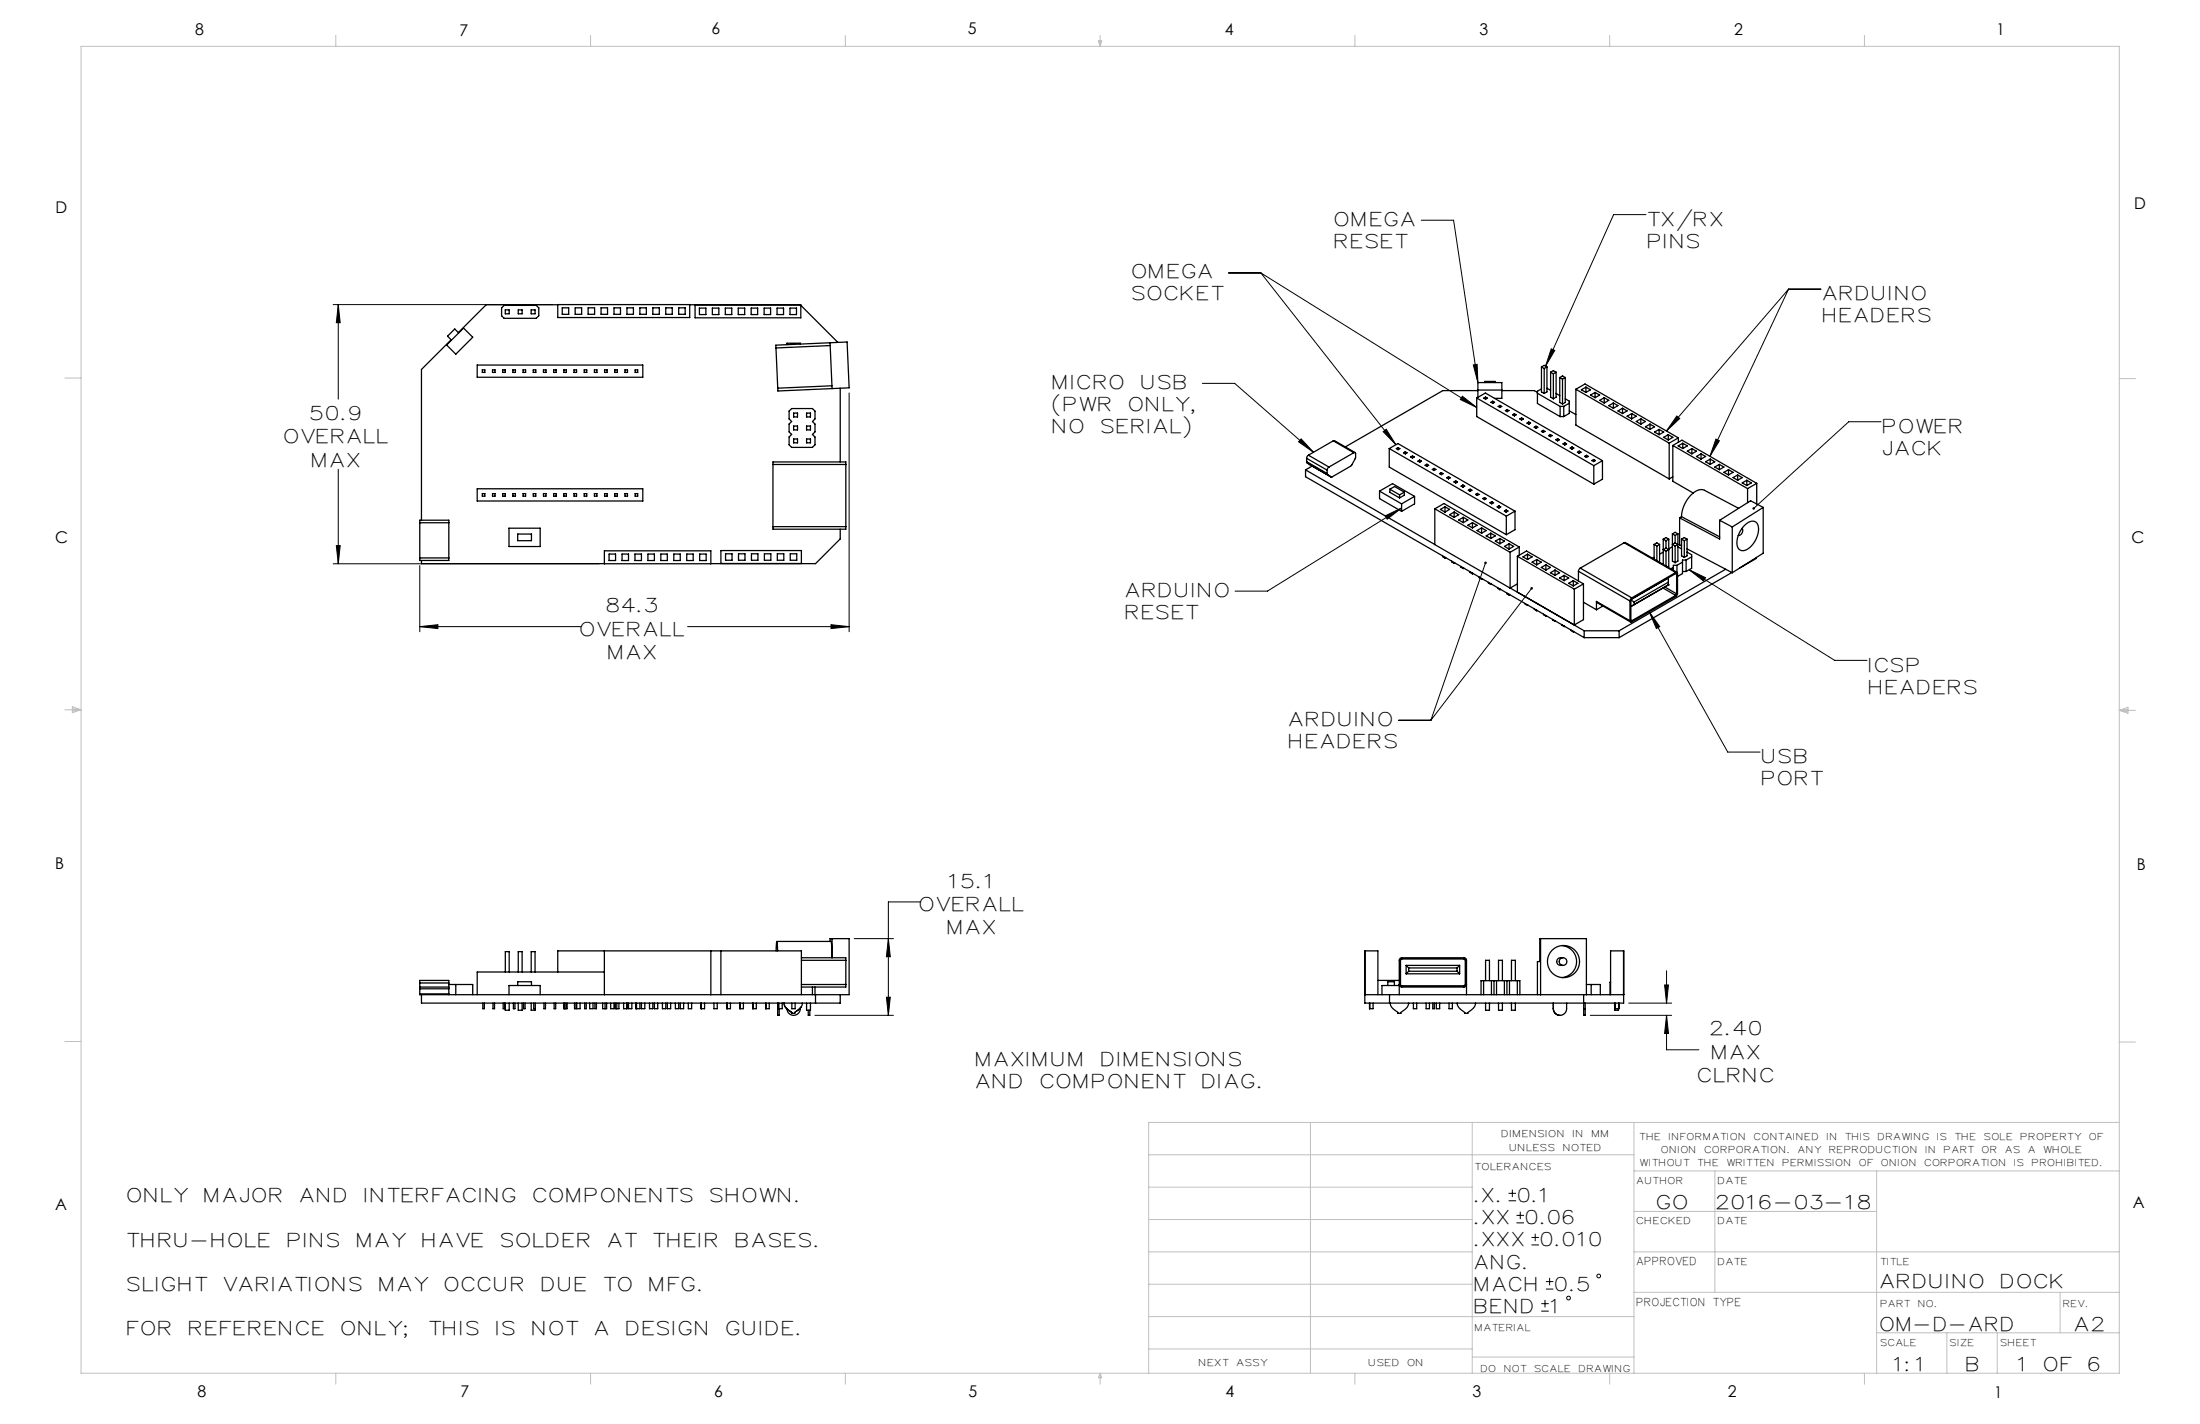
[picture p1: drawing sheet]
<svg xmlns="http://www.w3.org/2000/svg" width="432mm" height="279mm" viewBox="0 0 432 279" stroke-linecap="round" stroke-linejoin="round" font-family="sans-serif">
<g fill="none" stroke="#000" stroke-width=".2">
<path d="M65.4 59.8h43.1M66.4 59.8v18.5M66.4 59.8l.4 3.5h-.8zM241.1 53.6h6.4M247.5 53.6l26.5 33.7M247.5 53.6l42.3 26.3M279 43.2h6.3l4.8 31.9M323.1 42.1h-6.4l-13.3 29.7M351 56.7h6.4M351 56.7l-23.9 27.9M351 56.7l-15.4 32.8M166.7 77.1v46.9"/>
<path d="M236 75.2h6.3l15.5 13.5M287 77.7l2.8 2.2-3.2-1.5zM289.2 71.6l.7-.1 .2 3.6zM304.5 68.4l.7 .4-1.8 3zM66.4 92.1v18.5M255.4 86.1l2.4 2.6-2.9-2zM271.5 84.7l.6-.5 1.9 3.1zM275.1 99.7l-26.3 16.3h-6.4M329.1 81.6l.6 .5-2.6 2.5zM336.8 86.2l.7 .3-1.9 3zM369.2 82.7h-6.3l-18.7 17.1M65.4 110.6h52.2"/>
<path d="M66 107.1h.8l-.4 3.5zM82.4 111v13M271.9 101.2l3.2-1.5-2.8 2.2zM291.6 110.4l-10.8 30.9M300.6 115.4l-19.8 25.9M331.5 111.8l3.2 1.5-.4 .7zM331.5 111.8l28.6 17.8h6.4M82.4 123l3.5-.4v.7zM82.4 123h31.7M135 123h31.7M163.1 122.6l3.6 .4-3.6 .3zM323.7 120l15.4 27.6h6.4"/>
<path d="M323.7 120l2.1 2.9-.7 .4zM274.5 141.3h6.3M180.7 177h-6.3v22.2M159.9 199.2h15.5M167.7 184.2h7.7M174 195.7h.7l-.3 3.5zM174.4 184.2l.3 3.5h-.7zM312.1 199.2h16M319.7 196.8h8.4M326.7 193.3h.8l-.4 3.5zM327.1 199.2v6.8h6.3M327.1 190.5v6.3"/>
<path d="M327.1 199.2l.4 3.6h-.8zM296.1 235.6h1.5M296.1 234.1h1.5M296.8 233.4v1.5M297.7 239.9h1.4M297.7 238.5h1.4M298.4 237.7v1.5M300.6 244.3h1.5M300.6 242.8h1.5M301.3 242.1v1.4M302.5 257.3h1.5M302.5 255.8h1.5"/>
<path d="M303.2 255.1v1.4M303.4 252.9h1.5M303.4 251.5h1.5M304.1 250.7v1.5"/>
<circle cx="307.9" cy="254.7" r=".37"/>
<circle cx="313.8" cy="250.4" r=".37"/>
</g>
<g fill="none" stroke="#c0c0c0" stroke-width=".2">
<path d="M15.9 9.1h400.1v260.3h-400.1zM65.9 6.9v2.2M115.9 6.9v2.2M165.9 6.9v2.2M215.6 8h.6l-.3 1.1zM215.7 8l.2 1.1M215.9 6.9v2.2M216 8l-.1 1.1M265.9 6.9v2.2M315.9 6.9v2.2M365.9 6.9v2.2M12.7 74.2h3.2"/>
<path d="M416 74.3h3.1M12.7 139.3h3.2M14.2 139l1.7 .3M14.2 138.7l1.7 .6-1.7 .5zM15.9 139.3l-1.7 .2M416 139.4h3.1M416 139.4l1.7-.6v1.1zM416 139.4l1.7 .2M417.7 139.1l-1.7 .3M12.7 204.4h3.2M416 204.5h3.1M225.5 226.6h95.2"/>
<path d="M225.5 239.3h63.5M225.5 232.9h63.5M257.2 220.2v49.2M289 220.2v49.2M320.7 220.2v49.2M320.7 237.7h47.6M320.7 229.8h95.3M336.6 229.8v23.8M368.3 229.8v39.6M416 220.2h-190.5v49.2M225.5 258.3h95.2M225.5 245.6h63.5"/>
<path d="M225.5 252h63.5M320.7 253.6h95.3M320.7 245.6h95.3M404.3 253.6v7.9M65.9 269.4v2.2M115.9 269.4v2.2M165.9 269.4v2.2M215.9 269.4v2.2M215.9 269.4l.3 .9h-.6zM225.5 264.7h63.5M265.9 269.4v2.2M289 266.3h31.7"/>
<path d="M315.9 269.4v2.2M365.9 269.4v2.2M368.3 261.5h47.7M382.1 261.5v7.9M392 261.5v7.9"/>
</g>
<g fill="#000">
<path d="M66.4 59.8l.4 3.5h-.8zM66 107.1h.8l-.4 3.5zM82.4 123l3.5-.4v.7zM163.1 122.6l3.6 .4-3.6 .3zM174.4 184.2l.3 3.5h-.7zM174 195.7h.7l-.3 3.5zM327.1 199.2l.4 3.6h-.8zM326.7 193.3h.8l-.4 3.5z"/>
<path d="M344 99.6v.3l.2-.1-.2 .1a.25 .25 0 0 0 .4 0 .25 .25 0 0 0 0-.3 .25 .25 0 0 0-.4 0zM304.5 68.4l.7 .4-1.8 3zM289.2 71.6l.7-.1 .2 3.6zM255.4 86.1l2.4 2.6-2.9-2zM271.5 84.7l.6-.5 1.9 3.1zM287 77.7l2.8 2.2-3.2-1.5zM271.9 101.2l3.2-1.5-2.8 2.2zM323.7 120l2.1 2.9-.7 .4zM331.5 111.8l3.2 1.5-.4 .7zM329.1 81.6l.6 .5-2.6 2.5zM336.8 86.2l.7 .3-1.9 3zM291.4 110.3a.25 .25 0 0 0 0 .3 .25 .25 0 0 0 .4 0 .25 .25 0 0 0-.1-.4l-.1 .2 .1-.2zM300.4 115.3a.25 .25 0 0 0 .1 .3 .25 .25 0 0 0 .3 0 .25 .25 0 0 0 0-.4l-.2 .2 .2-.2z"/>
</g>
<g fill="none" stroke="#000" stroke-width=".25">
<path d="M109.5 59.8h-14.1l-5.4 5.5M109.5 59.8h25.9v2.5h-25.9zM135.4 59.8h21.8v2.6h-20.8v-2.6M157.1 59.8h.1M157.2 59.9l7.3 7.3M87.7 67.7l3.3-3.3 1.8 1.8-3.3 3.3zM88.5 66.7l-5.8 5.8v29.6M90 65.3l-.7-.8-1.5 1.5 .8 .7M93.7 71.6h32.5v2.4h-32.5zM94.7 72.6h.5v.5h-.5zM96.7 72.6h.5v.5h-.5zM98.4 60.4l.5-.5h6.3l.5 .5v1.6l-.5 .5h-6.3l-.5-.5z"/>
<path d="M98.7 72.6h.5v.5h-.5zM99.2 60.8h.7v.8h-.7zM100.7 72.6h.5v.5h-.5zM101.7 60.8h.8v.8h-.8zM102.7 72.6h.5v.5h-.5zM104.3 60.8h.7v.8h-.7zM104.7 72.6h.5v.5h-.5zM106.7 72.6h.5v.5h-.5zM108.7 72.6h.5v.5h-.5zM110.4 60.4h1.2v1.3h-1.2zM110.7 72.6h.5v.5h-.5zM112.7 72.6h.5v.5h-.5z"/>
<path d="M112.9 60.4h1.3v1.3h-1.3zM114.7 72.6h.5v.5h-.5zM115.4 60.4h1.3v1.3h-1.3zM116.7 72.6h.5v.5h-.5zM118 60.4h1.2v1.3h-1.2zM118.7 72.6h.5v.5h-.5zM120.5 60.4h1.3v1.3h-1.3zM120.7 72.6h.5v.5h-.5zM122.7 72.6h.5v.5h-.5zM123.1 60.4h1.2v1.3h-1.2zM124.7 72.6h.5v.5h-.5zM125.6 60.4h1.3v1.3h-1.3z"/>
<path d="M128.1 60.4h1.3v1.3h-1.3zM130.7 60.4h1.2v1.3h-1.2zM133.2 60.4h1.3v1.3h-1.3zM137.3 60.5h1.2v1.2h-1.2zM139.8 60.5h1.3v1.2h-1.3zM142.4 60.5h1.2v1.2h-1.2zM144.9 60.5h1.3v1.2h-1.3zM147.4 60.5h1.3v1.2h-1.3zM150 60.5h1.2v1.2h-1.2zM152.3 68.3l.4 7.9M152.5 60.5h1.3v1.2h-1.3zM155.1 60.5h1.2v1.2h-1.2z"/>
<path d="M157.1 67.5v-.2h-2.6v.3M162.9 67.3l3.4-.2 .4 9-14 .6v-.5M162.9 67.3l.4 8.9M162.9 67.3l-10.6 .4v.6M162.9 67.8l-10.6 .5M163.3 75.7l-10.6 .5M164.9 76.2v14.4M289.8 78.1l23 13.3M289.8 78.1l1.7-1 23 13.3M289.8 78.1v3.6l23 13.3M290.1 76.6h-6.9l-19.2 11.1M290.1 78v-2.9h4.7v3.1h-1.4"/>
<path d="M290.1 76.5h4.7M291.4 75.1v-.3h2v.3M291.6 77.9v.4M291.6 77.9l.3 .2-.3 .2M291.6 77.9l-.4 .2 .4 .2M293 78.7l-.4 .2 .4 .2M293 78.7l.3 .2-.3 .2M293 78.7v.4M294.4 79.5l-.4 .3 .4 .2M294.4 79.5l.4 .3-.4 .2M294.4 79.5v.5M294.8 76.6h6.3l.7 .4"/>
<path d="M301.8 77.2l4.4 2.5M302.5 76.3l-.7 .5v2.4l4.4 2.5M302.5 72l.6 .3M302.5 72l.6-.3 .5 .3M302.5 72v4.9l.6 .3M303.1 72.3v4.9M303.6 76.2l.7 .4M303.6 72v4.9l-.5 .3M303.6 72l-.5 .3M304.3 73v4.9l.6 .3M304.3 73l.6 .3M304.3 73l.6-.3 .5 .3"/>
<path d="M304.9 73.3v4.9M305.4 73l-.5 .3M305.4 73v4.9l-.5 .3M305.4 77.2l.7 .4M306.1 74.1l.6 .3M306.1 74.1l.6-.3 .5 .3M306.1 74.1v4.9l.6 .3M306.2 79.7v2M306.2 79.7h.7M306.7 74.4v4.9M306.9 79.7v2M307.2 74.1l-.5 .3"/>
<path d="M307.2 74.1v4.9l-.5 .3M307.2 78.2l.8 .5v2.4l-1.1 .6M308 79.1l-1.1 .6M309.3 76.4v7l18.3 10.6M309.3 76.4l18.3 10.5M309.3 76.4l1.8-1.1 18.3 10.6M311.3 76l.9 .5-.9 .5M311.3 76l-.9 .5 .9 .5M311.3 76v1M313.1 77l-.9 .5 .9 .5M313.1 77l.9 .5-.9 .5M313.1 77v1"/>
<path d="M314.9 78l-.9 .6 .9 .5M314.9 78l.9 .6-.9 .5M314.9 78v1.1M316.7 79.1l.9 .5-.9 .5M316.7 79.1l-.9 .5 .9 .5M316.7 79.1v1M93.7 95.9h32.5v2.4h-32.5zM94.7 96.9h.5v.5h-.5zM96.7 96.9h.5v.5h-.5zM98.7 96.9h.5v.5h-.5zM100.7 96.9h.5v.5h-.5zM102.7 96.9h.5v.5h-.5z"/>
<path d="M104.7 96.9h.5v.5h-.5zM106.7 96.9h.5v.5h-.5zM108.7 96.9h.5v.5h-.5zM110.7 96.9h.5v.5h-.5zM112.7 96.9h.5v.5h-.5zM114.7 96.9h.5v.5h-.5zM116.7 96.9h.5v.5h-.5zM118.7 96.9h.5v.5h-.5zM120.7 96.9h.5v.5h-.5zM122.7 96.9h.5v.5h-.5zM124.7 96.9h.5v.5h-.5zM151.7 91.1v-.5h14.3v.5"/>
<path d="M151.7 91.1h14.3M151.7 91.1v12.2M155.4 80.2h4.1l.5 .5v1.5l-.5 .5 .5 .5v1.5l-.5 .5 .5 .5v1.6l-.5 .5h-4.1l-.5-.5v-1.6l.5-.5-.5-.5v-1.5l.5-.5-.5-.5v-1.5zM155.8 86.1h.7v.8h-.7zM155.8 81.1h.7v.7h-.7zM155.8 83.6h.7v.8h-.7zM158.3 86.1h.8v.8h-.8zM158.3 81.1h.8v.7h-.8zM158.3 83.6h.8v.8h-.8zM166 91.1v12.2M256.2 92.2l40.2 23.2M256.2 92.2v1.3l54.7 31.6"/>
<path d="M256.5 90.6v.2M256.5 89.9l4 2.4M256.5 90.6l4 2.3M256.5 89.9v.7M256.5 90.8l4.1 2.3M256.5 90.8l.7 .4M256.8 89.3l-.3 .6M256.8 89.3l4 2.3M257.2 91.2l4 2.4M257.2 91.2h.1M257.5 91.4l-1.3 .8M260.5 92.9l.1 .2"/>
<path d="M260.5 92.3v.6M260.6 93.1l.6 .5M260.8 91.6l-.3 .7M261.7 86.5h.2l4.1 2.3M261.7 86.5l4 2.3M261.7 86.5l-4.9 2.8M265.7 88.8l.3 .1 .1 .9-.9 1.6-3.7 2.2h-.3M265.7 88.8l-4.9 2.8M270.8 96.4v1.4l4.3 2.5M270.8 96.4l4.3 2.5M270.8 96.4l2.5-1.5 4.3 2.5M272.7 88v3.6l23 13.3"/>
<path d="M272.7 88l23 13.3M272.7 88l1.7-1 22.9 13.3M272.8 96v.6l1.9 1.1M272.8 96l1.9 1.1M272.8 96l.9-.5 1.9 1.1M274.4 87.8l-.4 .2 .4 .2M274.4 87.8l.4 .2-.4 .2M274.4 87.8v.4M274.7 97.1v.6M275.1 98.9v1.4M275.6 96.6v.6l-.9 .5M275.6 96.6l-.9 .5"/>
<path d="M275.8 88.6l-.3 .2 .3 .3M275.8 88.6l.4 .2-.4 .3M275.8 88.6v.5M277.2 89.5l-.3 .2 .3 .2M277.2 89.5l.4 .2-.4 .2M277.2 89.5v.4M277.6 97.4l-2.5 1.5M277.6 97.4v1.5l-2.5 1.4M278.6 90.3l-.3 .2 .3 .2M278.6 90.3l.4 .2-.4 .2M278.6 90.3v.4M280.1 91.1l-.4 .2 .4 .2"/>
<path d="M280.1 91.1l.3 .2-.3 .2M280.1 91.1v.4M281.5 91.9l-.4 .2 .4 .2M281.5 91.9l.3 .2-.3 .2M281.5 91.9v.4M281.6 99.8l14.8 8.6M281.6 99.8l1.8-1 14.8 8.5M281.6 99.8v7.1M282.9 92.7l-.4 .2 .4 .2M282.9 92.7l.3 .2-.3 .2M282.9 92.7v.4M283.6 99.4l-.9 .6 .9 .5"/>
<path d="M283.6 99.4l.9 .6-.9 .5M283.6 99.4v1.1M284.3 93.5l-.4 .2 .4 .2M284.3 93.5l.4 .2-.4 .2M284.3 93.5v.4M285.7 94.4l-.3 .2 .3 .2M285.7 94.4l.4 .2-.4 .2M285.7 94.4v.4M287.1 95.2l-.3 .2 .3 .2M287.1 95.2l.4 .2-.4 .2M287.1 95.2v.4M288.5 96l-.3 .2 .3 .2"/>
<path d="M288.5 96l.4 .2-.4 .2M288.5 96v.4M290 96.8l-.4 .2 .4 .2M290 96.8l.3 .2-.3 .2M290 96.8v.4M291.4 97.6l-.4 .2 .4 .2M291.4 97.6l.3 .2-.3 .2M291.4 97.6v.4M292.8 98.4l-.4 .2 .4 .2M292.8 98.4l.3 .2-.3 .2M292.8 98.4v.4M294.2 99.3l-.4 .2 .4 .2"/>
<path d="M294.2 99.3l.4 .2-.4 .2M294.2 99.3v.4M295.8 80.4l-.3 .2 .3 .2M295.8 80.4l.4 .2-.4 .2M295.8 80.4v.4M297.2 81.2l-.3 .2 .3 .2M297.2 81.2l.4 .2-.4 .2M297.2 81.2v.4M298.6 82l.4 .2-.4 .2M298.6 82l-.3 .2 .3 .2M298.6 82v.4M300.1 82.8l-.4 .2 .4 .2"/>
<path d="M300.1 82.8l.3 .2-.3 .2M300.1 82.8v.4M301.5 83.6l-.4 .2 .4 .2M301.5 83.6l.3 .2-.3 .2M301.5 83.6v.4M302.9 84.4l-.4 .2 .4 .3M302.9 84.4l.3 .2-.3 .3M302.9 84.4v.5M304.3 85.3l-.4 .2 .4 .2M304.3 85.3l.4 .2-.4 .2M304.3 85.3v.4M305.7 86.1l-.3 .2 .3 .2"/>
<path d="M305.7 86.1l.4 .2-.4 .2M305.7 86.1v.4M306.2 81.7h.7M307.1 86.9l.4 .2-.4 .2M307.1 86.9l-.3 .2 .3 .2M307.1 86.9v.4M308 80.6l1.3 .7M308.5 87.7l-.3 .2 .3 .2M308.5 87.7l.4 .2-.4 .2M308.5 87.7v.4M310 88.5l-.4 .2 .4 .2M310 88.5l.3 .2-.3 .2"/>
<path d="M310 88.5v.4M311.4 89.3v.5M311.4 89.3l-.4 .2 .4 .3M311.4 89.3l.3 .2-.3 .3M312.8 90.2v.4M312.8 90.2l-.4 .2 .4 .2M312.8 90.2l.3 .2-.3 .2M312.8 91.4v3.6M314.5 90.4l-1.7 1M314.5 90.4v3.6l-1.7 1M318.5 80.1l.9 .5-.9 .5M318.5 80.1l-.9 .5 .9 .5"/>
<path d="M318.5 80.1v1M320.3 81.1l.9 .6-.9 .5M320.3 81.1l-.9 .6 .9 .5M320.3 81.1v1.1M322.1 82.2l.8 .5-.8 .5M322.1 82.2l-.9 .5 .9 .5M322.1 82.2v1M323.8 83.2l.9 .5-.9 .6M323.8 83.2l-.9 .5 .9 .6M323.8 83.2v1.1M325.6 84.3l.9 .5-.9 .5M325.6 84.3l-.9 .5 .9 .5"/>
<path d="M325.6 84.3v1M327.4 85.3l.9 .5-.9 .5M327.4 85.3l-.9 .5 .9 .5M327.4 85.3v1M327.6 86.9v7.1M328.3 93.6l-.7 .4M328.3 87.4v7l4 2.3M328.3 87.4l14.7 8.5M328.3 87.4l1.8-1 14.7 8.4M329.4 85.9v.9M329.4 85.9l-1.8 1M330.3 87l-.9 .5 .9 .5"/>
<path d="M330.3 87l.9 .5-.9 .5M330.3 87v1M332.1 88l-.9 .5 .9 .5M332.1 88l.9 .5-.9 .5M332.1 88v1M333.9 89l-.9 .6 .9 .5M333.9 89l.9 .6-.9 .5M333.9 89v1.1M335.7 90.1l-.9 .5 .9 .5M335.7 90.1l.9 .5-.9 .5M335.7 90.1v1M337.5 91.1l-.9 .5 .9 .6"/>
<path d="M337.5 91.1l.9 .5-.9 .6M337.5 91.1v1.1M339.3 92.2l-.9 .5 .9 .5M339.3 92.2l.9 .5-.9 .5M339.3 92.2v1M341.1 93.2l-.9 .5 .9 .5M341.1 93.2l.9 .5-.9 .5M341.1 93.2v1M341.2 99.7l-6.7-3.5a2.68 2.68 0 0 0-2.9 1.3 6.5 6.5 0 0 0-1.6 3.9M342.8 94.2l-.8 .5 .8 .6M342.8 94.2l.9 .5-.9 .6M342.8 94.2v1.1"/>
<path d="M343 95.9v2.7M344.8 94.8l-1.8 1.1M344.8 94.8v4.1M346.1 99.6l-6.1 3.8M346.1 99.6l-2.5-1.3-6.1 3.8M346.1 99.6v8.9l-6.1 3.9M82.4 109.5v.5h5.7v-.5M82.4 102.6v-.5h5.7v.5M82.4 109.5h5.7M82.4 102.6h5.7M82.4 102.6v6.9M88.1 102.6v6.9"/>
<path d="M99.9 103.6h6.1v3.6h-6.1zM101.6 104.8h2.7v1.3h-2.7zM118.6 110.6v-2.5h20.9v2.5M119.5 108.7h1.3v1.3h-1.3zM122.1 108.7h1.3v1.3h-1.3zM124.6 108.7h1.3v1.3h-1.3zM127.2 108.7h1.2v1.3h-1.2zM129.7 108.7h1.3v1.3h-1.3zM132.2 108.7h1.3v1.3h-1.3zM134.8 108.7h1.3v1.3h-1.3zM137.3 108.7h1.3v1.3h-1.3zM141.5 108h15.8v2.6h-15.8z"/>
<path d="M142.4 108.7h1.3v1.2h-1.3zM144.9 108.7h1.3v1.2h-1.3zM147.5 108.7h1.3v1.2h-1.3zM150 108.7h1.3v1.2h-1.3zM151.7 103.3v.5h14.3v-.5M151.7 103.3h14.3M152.6 108.7h1.2v1.2h-1.2zM155.1 108.7h1.3v1.2h-1.3zM164.9 103.8v1.9l-4.8 4.9h-77.4v-.6M283.2 109.1v.1l.4 .3M283.6 109.3v.2M283.7 109.4l-.1 .1"/>
<path d="M285 110.1v.2l.4 .2M285.4 100.5l-.9 .5 .9 .5M285.4 100.5l.9 .5-.9 .5M285.4 100.5v1M285.4 110.4v.1M285.5 110.5h-.1M286.7 111.1v.2l.5 .3M287.2 101.5l-.9 .5 .9 .5M287.2 101.5l.9 .5-.9 .5M287.2 101.5v1M287.2 111.4v.2M287.3 111.5l-.1 .1"/>
<path d="M288.5 112.2v.1l.5 .3M289 102.5l-.9 .6 .9 .5M289 102.5l.9 .6-.9 .5M289 102.5v1.1M289 112.5v.1M289.1 112.5l-.1 .1M290.3 113.2v.2l.5 .2M290.8 103.6l-.9 .5 .9 .5M290.8 103.6l.9 .5-.9 .5M290.8 103.6v1M290.8 113.5v.1M290.9 113.6h-.1"/>
<path d="M292.1 114.3v.1l.5 .3M292.6 104.6l-.9 .5 .9 .6M292.6 104.6l.9 .5-.9 .6M292.6 104.6v1.1M292.6 114.5v.2M292.7 114.6l-.1 .1M293.9 115.3v.1l.5 .3M294.4 105.7v1M294.4 115.6v.1M294.4 105.7l-.9 .5 .9 .5M294.4 105.7l.9 .5-.9 .5M294.5 115.6l-.1 .1"/>
<path d="M295.6 100.1v.4M295.6 100.1l-.3 .2 .3 .2M295.6 100.1l.4 .2-.4 .2M295.7 101.3v3.6M295.7 116.3v.2l.5 .2M296.2 106.7l-.9 .5 .9 .5M296.2 106.7l.9 .5-.9 .5M296.2 106.7v1M296.2 116.6v.1M296.3 116.7h-.1M296.4 108.4v7M296.4 115.4l14.5 8.4"/>
<path d="M297.3 100.3l-1.6 1M297.3 100.3v3.6l-1.6 1M297.8 114.6l-1.4 .8M297.8 109.1v7.1M297.8 109.1l11.2 6.5M297.8 109.1l1.8-1 11.2 6.5M298.2 107.3l-1.8 1.1M298.2 107.3v1.6M299.4 118.4l.4 .4M299.8 108.7l.9 .6-.9 .5M299.8 108.7l-.9 .6 .9 .5M299.8 108.7v1.1"/>
<path d="M299.8 118.7v.1M299.9 118.7l-.1 .1M301.2 119.5l.4 .3M301.6 109.8l.9 .5-.9 .5M301.6 109.8l-.9 .5 .9 .5M301.6 109.8v1M301.6 119.7v.1M301.7 119.8h-.1M303.4 110.8l.9 .5-.9 .6M303.4 110.8l-.9 .5 .9 .6M303.4 110.8v1.1M305.2 111.9l.9 .5-.9 .5"/>
<path d="M305.2 111.9l-.9 .5 .9 .5M305.2 111.9v1M307 112.9l.9 .5-.9 .5M307 112.9l-.9 .5 .9 .5M307 112.9v1M308.8 113.9l.9 .5-.9 .6M308.8 113.9l-.9 .5 .9 .6M308.8 113.9v1.1M309.8 112.1l10.1 5.8M309.8 112.1v1.9M310.2 111.5l-.4 .6M310.2 111.5l10.1 5.8"/>
<path d="M310.8 114.6v7l-1.8 1v-7M310.8 114.6l-1.8 1M310.8 118.2l2.5 1.4M313.3 118l.1 .2 6.6 3.8M313.3 118l6.6 3.8M313.3 118v1.6M314.6 118.9l-1.3 .7M318.8 106.5h.2l10.1 5.8v-1.4M318.8 106.5l-8.6 5M318.8 106.5l10.1 5.8M319.9 117.9v3.9M320.1 117.7l.6 .4"/>
<path d="M320.3 117.3l-.4 .6M320.7 118.1v.5M324.7 106.8l.5 .3M324.7 106.8l.5-.3 .5 .3M324.7 109.4l-.3 .1M324.7 106.8v2.9M325.2 107.1v2.9M325.7 106.8v3.3l-.2 .1M325.7 106.8l-.5 .3M326.4 115.4l2.5 1.4M326.5 105.8v4.9M326.5 108.3l-.8 .4"/>
<path d="M326.5 105.8l.5 .3M326.5 105.8l.5-.3 .5 .3M326.7 115.2l2.4 1.3M327 107.5l-.5 .4 .5 .3M327 107.5l.5 .4-.5 .3M327 106.1v1.4M327 108.2v2.9M327.4 113.4h.1M327.4 114.8h.1M327.4 113.4v1.4M327.4 114.8l-7.3 4.2M327.4 114.2l-6.7 3.9"/>
<path d="M327.4 113.4l-7.2 4.2M327.5 105.8v5.3l-.2 .1M327.5 105.8l-.5 .3M328.2 104.8v5.3l.6 .3M328.2 107.3l-.7 .4M328.2 104.8l.6-.4 .5 .4M328.2 104.8l.6 .3M328.4 111.3l-.5 .3M328.8 106.5l.5 .3-.5 .3M328.8 106.5l-.6 .3 .6 .3M328.8 105.1v1.4M328.8 107.1v3.3"/>
<path d="M328.9 112.3h.2l.2 .2v3.9l-.3 .5-8.7 5.1h-.3l-.1-.2M328.9 112.5l.2 .1M328.9 112.5l-8.7 5.1-.1 .2v3.9M328.9 112.3l-8.6 5M328.9 116.8l-8.6 5M329.1 116.5l-.2 .3M329.1 112.6v3.9M329.1 110.9h-.7v1M329.3 104.8v5.3l-.5 .3M329.3 107.3l.7 .4M329.3 104.8l-.5 .3M329.7 101.6v5.3l.3 .2"/>
<path d="M329.7 101.6l7.8 4.2v-3.7M330 101.4l7.5 3.9M330 101.4l-.3 .2M330 105.8v3.3l.6 .3M330 105.8l.6-.3 .5 .3M330 105.8l.6 .3M330.2 110.3l-1.1 .6M330.2 112.1h.7M330.6 106.1v3.3M330.9 109.9h-.7v2.6l-.9 .6M330.9 109.9v2.2M331.1 105.8v3.3l-.5 .3"/>
<path d="M331.1 108.3l.9 .5v2.7l-1.1 .6M331.1 105.8l-.5 .3M331.1 107.7l8.9 4.7M332 109.3l-1.1 .6M337.5 102.1l2.5 1.3M338.7 111.7l-20.9 12.1M339.9 112.3l-22.1 12.8M340 103.4v9M341.9 103.7a.87 .87 0 0 1-.7 1.3M342.4 103.1a1.67 1.67 0 0 1 2.4-.5 3.8 3.8 0 0 1-.8 4.3 1.94 1.94 0 0 1-2.6 .9 3.5 3.5 0 0 1 .4-4zM344.7 109.4v.2l-3.2 1.8M302.9 120.5l.5 .4"/>
<path d="M303.4 120.8v.1M303.5 120.8l-.1 .1M304.7 121.5l.5 .4M305.2 121.8v.1M305.3 121.9h-.1M306.5 122.6l.5 .3M307 122.8v.1M307.1 122.9h-.1M308.3 123.6l.5 .4M308.8 123.9v.1M308.9 123.9l-.1 .1M310.9 123.8h6.9"/>
<path d="M310.9 125.1h6.9M310.9 123.8v1.3M317.8 123.8v1.3M320.1 121.7l.2 .1M82.4 193.7v.3M82.4 192.9v-.5h5.7v.5M82.4 192.9v.8M82.4 194v1M82.4 193.7h5.7M82.4 192.9h5.7M82.4 194h5.7M82.4 195h5.7"/>
<path d="M82.7 195.2v1.6h82.2v-1.6M88.1 193.7v.3M88.1 195v.2M88.1 192.9v.8M88.1 194v1M88.1 193.2h4.7v2M89.5 193.2v2M94.8 196.8v1.1h.3v-1.1M96.8 196.8v1.1h.3v-1.1M98.8 196.8v1.1h.3v-1.1M99.2 190.7v-4h.7v4M99.2 196.8v1.4h.7v-1.4"/>
<path d="M99.9 195.2v-1.8h6.1v1.8M100.8 196.8v1.1h.3v-1.1M101.6 193.4v-.8h2.7v.8M101.7 190.7v-4h.8v4M101.7 196.8v1.4h.8v-1.4M102.8 196.8v1.1h.3v-1.1M104.3 190.7v-4h.7v4M104.3 196.8v1.4h.7v-.3M104.8 196.8v1.1h.3v-1.1M106.8 196.8v1.1h.3v-1.1M108.8 196.8v1.1h.3v-1.1M109.5 190.7v-4.1h47.8v8.6"/>
<path d="M110.7 196.8v1.1h.6v-1.1M110.8 196.8v1.1M111.1 196.8v1.1M112.8 196.8v1.1h.3v-1.1M113.2 196.8v1.1h.7v-1.1M114.8 196.8v1.1h.3v-1.1M115.7 196.8v1.1h.7v-1.1M116.8 196.8v1.1h.3v-1.1M118.3 196.8v1.1h.8v-1.1M118.6 186.6v8.6M118.6 190.7h-24.9v4.5M118.8 196.8v1.1"/>
<path d="M119.9 196.8v1.1h.6v-1.1M120.8 196.8v1.1h.7v-1.1M121.1 196.8v1.1M122.4 196.8v1.1h.6v-1.1M123.4 196.8v1.1h.6v-1.1M124.8 196.8v1.1h.8v-1.1M124.9 196.8v1.1M125.9 196.8v1.1h.7v-1.1M127.5 196.8v1.1h.6v-1.1M128.4 196.8v1.1h.7v-1.1M130 196.8v1.1h.7v-1.1M131 196.8v1.1h.6v-1.1"/>
<path d="M132.6 196.8v1.1h.6v-1.1M133.5 196.8v1.1h.7v-1.1M135.1 196.8v1.1h.6v-1.1M137.6 196.8v1.1h.7v-1.1M137.6 196.8v1.1M139.5 186.6v8.6M140.1 196.8v1.1h.7v-1.1M141.5 186.6v8.6M142.7 196.8v1.1h.7v-1.1M142.7 196.8v1.1M145.2 196.8v1.1h.7v-1.1M145.3 196.8v1.1"/>
<path d="M147.7 196.8v1.1h.7v-1.1M147.8 196.8v1.1M150.3 196.8v1.1h.7v-1.1M150.3 196.8v1.1M152.3 186.6l.2-1.9 .1 1.9M152.6 197.9v1.3h.3v-1.3M152.6 196.8v1.1M152.9 196.8v1.1M153.5 196.8v1.1h-.9M153.9 197v-.2a3.3 3.3 0 0 0 1.5 1.9v.1M154 197.3l.3 .5 1 .8 .1 .2M155.4 198.8h.6"/>
<path d="M155.4 196.8v1.1h.7v-1.1M157.1 197.8a1.3 1.3 0 0 1-1.2 1.4 1.3 1.3 0 0 1-1.4-1.2M157.3 197.5l-1.3 1.3M157.3 187.9h8.7v.5M157.3 193.2h8.7M157.3 188.4h8.7M157.5 196.8a3.5 3.5 0 0 1-1.6 1.9l.1 .1M158.3 196.8v1.4h.8v-1.4M158.6 198.2v1h.3v-1M159.5 193.7v1.5M160 193.7v1.5M160.1 195.2v1.6"/>
<path d="M162.9 184.7v-.5h3.8v11h-84.3v-.2M163.3 184.2v3.7l-.2-3.2h-10.6M166 193.2v.5h-8.7M166 188.4v4.8M267.9 195.2h50.8M267.9 186.6v8.6M268.8 196.8v1.1h.7v-1.1M268.8 196.8v1.1M270.4 195.2v-8.6h-2.5v10.2h50.8v-10.2h-2.6v8.6M270.4 192.4h4.2M272.4 193.4v-.8h1.3v.8M272.7 195.2v1.6"/>
<path d="M272.9 196.8a3.3 3.3 0 0 0 1.5 1.9v.1h.6l.1-.3a2.51 2.51 0 0 0 1.4-1.7M274.6 193.2l.2 .3 .3 .2h12.2l.4-.2 .1-.3M274.6 195.2v-6.8l.2-.3 .3-.2 12.5 .1 .2 .4v6.8M274.6 193.4h-3.4v1.8M275 188.2h12.4l.2 .2v4.9l-.3 .1h-12.3l-.1-.2zM276 189.4h10.5M276 191.1h10.5M276 189.4l.5 .5M276 189.4v1.7M276.5 190.6h9.5M276.5 189.9v.7M276.5 189.9h9.5"/>
<path d="M276.5 190.6l-.5 .5M277.4 196.8v1.1h.7v-1.1M279.9 196.8v1.1h.7v-1.1M281.2 196.8v1.1h.3v-1.1M281.9 196.8v1.1h.7v-1.1M284.4 196.8v1.1h.7v-1.1M286 189.9v.7M286 190.6l.5 .5M286 196.8a3.2 3.2 0 0 0 1.5 1.9l.1 .1a.4 .4 0 0 0 .7-.3l.6-.5a1.59 1.59 0 0 0 .7-1.2M286.5 189.4l-.5 .5M286.5 189.4v1.7M290.7 195.2v-2.8h7.6v2.8"/>
<path d="M291.2 192.4v2.8M291.6 196.8v1.4h.7v-1.4M291.6 192.4v-4h.7v4M292.7 192.4v2.8M293.2 192.4v2.8M293.7 192.4v2.8M294.1 196.8v1.4h.8v-1.4M294.1 192.4v-4h.8v4M295.3 192.4v2.8M295.8 192.4v2.8M296.3 192.4v2.8M296.7 196.8v1.4h.7v-1.4"/>
<path d="M296.7 192.4v-4h.7v4M297.8 192.4v2.8M301.8 195.2v-6.5h.4v-4.5h9.2v11M302.4 184.2v11M304.9 197.9l.1 .5 .3 .5 .9 .3M304.9 196.8v1.1M306.6 185.5a3.2 3.2 0 0 1 2.8 3.2 3.2 3.2 0 0 1-2.8 3.1M306.8 187.9h-.5a.75 .75 0 0 0-.8 .8 .75 .75 0 0 0 .8 .7h.5M307.5 196.8v1.1a1.3 1.3 0 0 1-1.3 1.3 1.3 1.3 0 0 1-1.3-1.3M310.8 195.2v2.7M310.8 197.9v1.3h.3v-1.3M310.8 197.9h.3"/>
<path d="M311.1 196.8v1.1M311.4 193.2h2.7v2M312.3 193.2v2M316.1 192.7h-.1v2.5M316.9 196.8v1.4h.8v-.3M317.1 196.8v1.1h.7v-1.1M317.7 196.8v1.1M318.7 186.6v8.6"/>
<circle cx="306.8" cy="188.7" r=".75"/>
<circle cx="306.9" cy="188.7" r="3.1"/>
</g>
<g font-size="3.7">
<text x="262.1" y="44.3">OMEGA</text>
<text x="323.6" y="44.3">TX/RX</text>
<text x="262.1" y="48.7">RESET</text>
<text x="323.6" y="48.7">PINS</text>
<text x="222.4" y="54.6">OMEGA</text>
<text x="222.4" y="58.9">SOCKET</text>
<text x="357.9" y="58.9">ARDUINO</text>
<text x="357.9" y="63.3">HEADERS</text>
<text x="206.8" y="76.3">MICRO</text>
<text x="224.2" y="76.3">USB</text>
<text x="61.1" y="82.4">50.9</text>
<text x="206.8" y="80.6">(PWR</text>
<text x="221.8" y="80.6">ONLY,</text>
<text x="56" y="87">OVERALL</text>
<text x="206.8" y="85">NO</text>
<text x="216.3" y="85">SERIAL)</text>
<text x="369.8" y="85">POWER</text>
<text x="369.8" y="89.3">JACK</text>
<text x="61.4" y="91.5">MAX</text>
<text x="221.1" y="117.1">ARDUINO</text>
<text x="114.1" y="124.7">OVERALL</text>
<text x="119.2" y="120.1">84.3</text>
<text x="221.1" y="121.4">RESET</text>
<text x="119.5" y="129.3">MAX</text>
<text x="367" y="131.8">ICSP</text>
<text x="367" y="136.1">HEADERS</text>
<text x="253.2" y="142.4">ARDUINO</text>
<text x="253.2" y="146.7">HEADERS</text>
<text x="346" y="149.8">USB</text>
<text x="346" y="154.1">PORT</text>
<text x="180.7" y="178.7">OVERALL</text>
<text x="186.4" y="174.2">15.1</text>
<text x="186.1" y="183.3">MAX</text>
<text x="335.9" y="203.2">2.40</text>
<text x="191.7" y="209.2">MAXIMUM</text>
<text x="216.3" y="209.2">DIMENSIONS</text>
<text x="336.2" y="207.8">MAX</text>
<text x="191.7" y="213.6">AND</text>
<text x="204.4" y="213.6">COMPONENT</text>
<text x="236.1" y="213.6">DIAG.</text>
<text x="333.4" y="212.3">CLRNC</text>
<text x="25.2" y="235.9">ONLY</text>
<text x="40.3" y="235.9">MAJOR</text>
<text x="59" y="235.9">AND</text>
<text x="71.7" y="235.9">INTERFACING</text>
<text x="104.8" y="235.9">COMPONENTS</text>
<text x="139.6" y="235.9">SHOWN.</text>
<text x="289.6" y="235.9">.X.</text>
<text x="298.1" y="235.9">0.1</text>
<text x="325.4" y="237.1">GO</text>
<text x="337" y="237.1">2016-03-18</text>
<text x="25.2" y="244.6">THRU-HOLE</text>
<text x="56.6" y="244.6">PINS</text>
<text x="70.2" y="244.6">MAY</text>
<text x="83.1" y="244.6">HAVE</text>
<text x="98.5" y="244.6">SOLDER</text>
<text x="119.5" y="244.6">AT</text>
<text x="128.4" y="244.6">THEIR</text>
<text x="144.6" y="244.6">BASES.</text>
<text x="289.6" y="244.6">.XXX</text>
<text x="289.6" y="240.2">.XX</text>
<text x="299.6" y="240.2">0.06</text>
<text x="302.6" y="244.6">0.010</text>
<text x="289.6" y="248.9">ANG.</text>
<text x="25.2" y="253.2">SLIGHT</text>
<text x="44.1" y="253.2">VARIATIONS</text>
<text x="74.6" y="253.2">MAY</text>
<text x="87.4" y="253.2">OCCUR</text>
<text x="106.5" y="253.2">DUE</text>
<text x="118.7" y="253.2">TO</text>
<text x="127.6" y="253.2">MFG.</text>
<text x="289.6" y="257.6">BEND</text>
<text x="289.6" y="253.2">MACH</text>
<text x="304.5" y="257.6">1</text>
<text x="305.4" y="253.2">0.5</text>
<text x="369.2" y="252.8">ARDUINO</text>
<text x="392.9" y="252.8">DOCK</text>
<text x="25.2" y="261.9">FOR</text>
<text x="37.3" y="261.9">REFERENCE</text>
<text x="67.2" y="261.9">ONLY;</text>
<text x="84.4" y="261.9">THIS</text>
<text x="97.6" y="261.9">IS</text>
<text x="104.7" y="261.9">NOT</text>
<text x="116.9" y="261.9">A</text>
<text x="123.1" y="261.9">DESIGN</text>
<text x="142.7" y="261.9">GUIDE.</text>
<text x="369.2" y="261.2">OM-D-ARD</text>
<text x="407.4" y="261.2">A2</text>
<text x="371.9" y="269.1">1:1</text>
<text x="386.1" y="269.1">B</text>
<text x="396.2" y="269.1">1</text>
<text x="401.4" y="269.1">OF</text>
<text x="410" y="269.1">6</text>
</g>
<g font-size="3.2">
<text x="38.3" y="6.9">8</text>
<text x="90.2" y="7">7</text>
<text x="139.7" y="6.8">6</text>
<text x="190" y="6.8">5</text>
<text x="240.4" y="6.8">4</text>
<text x="290.4" y="6.9">3</text>
<text x="340.4" y="6.8">2</text>
<text x="391.9" y="6.9">1</text>
<text x="10.9" y="41.8">D</text>
<text x="418.9" y="41">D</text>
<text x="10.9" y="106.5">C</text>
<text x="418.4" y="106.6">C</text>
<text x="10.8" y="170.4">B</text>
<text x="419.4" y="170.8">B</text>
<text x="10.8" y="237.4">A</text>
<text x="418.6" y="237">A</text>
<text x="38.8" y="274.1">8</text>
<text x="90.4" y="274.1">7</text>
<text x="140.2" y="274.1">6</text>
<text x="190.1" y="274.1">5</text>
<text x="240.5" y="274.1">4</text>
<text x="289" y="274.1">3</text>
<text x="339.1" y="274.1">2</text>
<text x="391.4" y="274.4">1</text>
</g>
<g font-size="2.1">
<text x="321.3" y="248.2">APPROVED</text>
<text x="321.3" y="256.3">PROJECTION TYPE</text>
</g>
<g font-size="1.8">
<text x="294.9" y="223.2">DIMENSION</text>
<text x="296.4" y="225.8">UNLESS</text>
<text x="306.9" y="225.8">NOTED</text>
<text x="308.8" y="223.2">IN</text>
<text x="312.5" y="223.2">MM</text>
<text x="321.9" y="223.6">THE</text>
<text x="326.2" y="226.2">ONION</text>
<text x="327.7" y="223.6">INFORMATION</text>
<text x="334.7" y="226.2">CORPORATION.</text>
<text x="344.4" y="223.6">CONTAINED</text>
<text x="353" y="226.2">ANY</text>
<text x="358.7" y="223.6">IN</text>
<text x="359.1" y="226.2">REPRODUCTION</text>
<text x="362.3" y="223.6">THIS</text>
<text x="368.7" y="223.6">DRAWING</text>
<text x="378.1" y="226.2">IN</text>
<text x="380.4" y="223.6">IS</text>
<text x="381.7" y="226.2">PART</text>
<text x="383.8" y="223.6">THE</text>
<text x="389.1" y="226.2">OR</text>
<text x="389.6" y="223.6">SOLE</text>
<text x="393.7" y="226.2">AS</text>
<text x="396.7" y="223.6">PROPERTY</text>
<text x="398.2" y="226.2">A</text>
<text x="401.2" y="226.2">WHOLE</text>
<text x="410.2" y="223.6">OF</text>
<text x="289.6" y="229.5">TOLERANCES</text>
<text x="321.3" y="232.2">AUTHOR</text>
<text x="322" y="228.8">WITHOUT</text>
<text x="333.3" y="228.8">THE</text>
<text x="337.3" y="232.2">DATE</text>
<text x="339" y="228.8">WRITTEN</text>
<text x="350" y="228.8">PERMISSION</text>
<text x="365" y="228.8">OF</text>
<text x="369.4" y="228.8">ONION</text>
<text x="377.9" y="228.8">CORPORATION</text>
<text x="395.5" y="228.8">IS</text>
<text x="398.9" y="228.8">PROHIBITED.</text>
<text x="321.3" y="240.1">CHECKED</text>
<text x="337.3" y="240.1">DATE</text>
<text x="337.3" y="248.2">DATE</text>
<text x="369.2" y="248.2">TITLE</text>
<text x="369.2" y="256.4">PART</text>
<text x="376.6" y="256.4">NO.</text>
<text x="405.1" y="256.4">REV.</text>
<text x="289.6" y="261.1">MATERIAL</text>
<text x="235.4" y="268">NEXT</text>
<text x="242.8" y="268">ASSY</text>
<text x="268.8" y="268">USED</text>
<text x="276.4" y="268">ON</text>
<text x="290.8" y="269.1">DO</text>
<text x="295.3" y="269.1">NOT</text>
<text x="301.3" y="269.1">SCALE</text>
<text x="310" y="269.1">DRAWING</text>
<text x="369.2" y="264">SCALE</text>
<text x="382.8" y="264">SIZE</text>
<text x="392.8" y="264">SHEET</text>
</g>
</svg>
